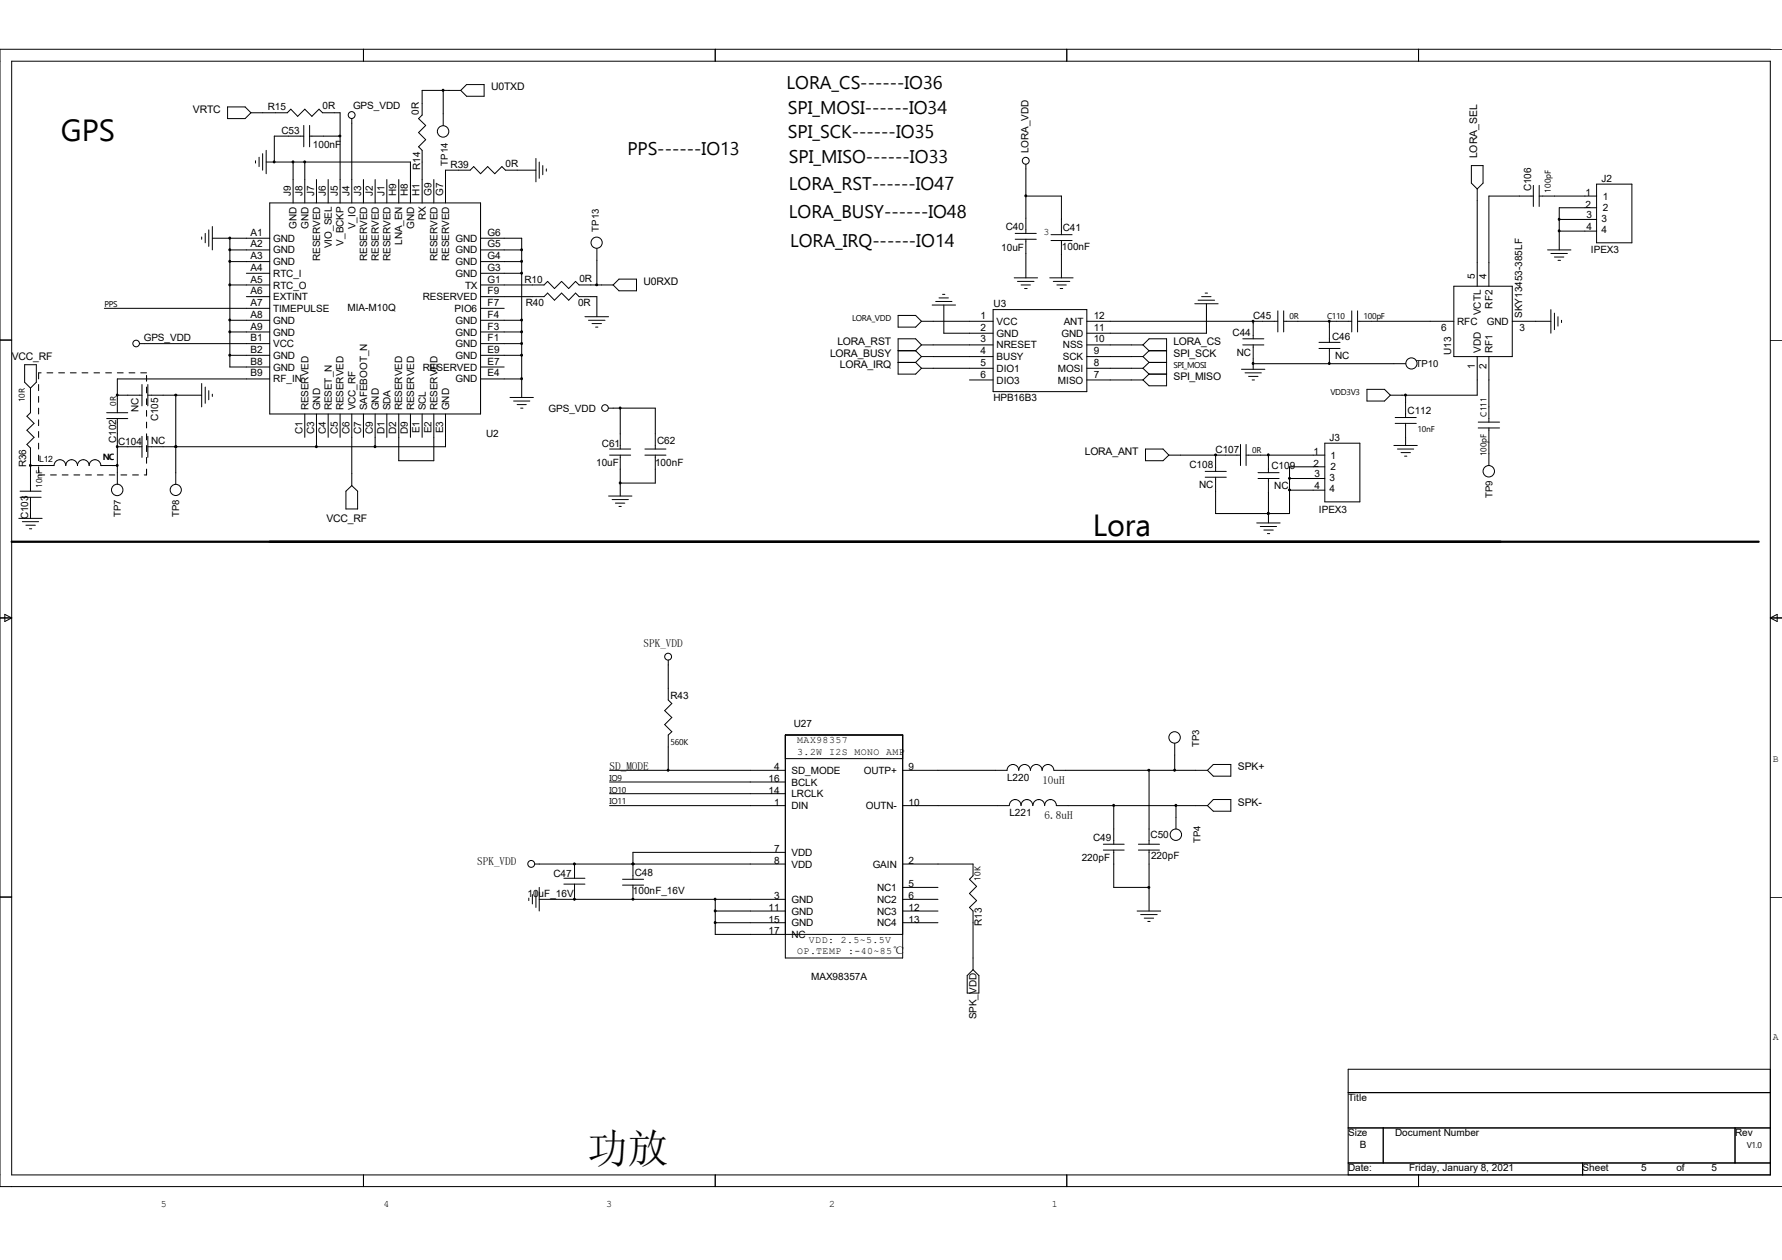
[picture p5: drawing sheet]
<svg xmlns="http://www.w3.org/2000/svg" width="297mm" height="210mm" viewBox="0 0 297 210" stroke-linecap="round" stroke-linejoin="round" font-family="sans-serif">
<g fill="none" stroke="#000" stroke-width=".17">
<path d="M1.9 10.2h293.2v185.6h-293.2zM37.9 17.8h3l.9 1-.9 1h-3zM41.8 18.8h6.1l.6-.6 1.1 1.2 1.2-1.2 1.2 1.2 1.2-1.2 .6 .6h2.9v15M58.6 19.8v14M60.6 8.2v2M73.9 15.1v5.8M76.8 15.1h-6.4v4.1l-.6 .6 1.2 1.1-1.2 1.2 1.2 1.2-1.2 1.2 .6 .6v8.7M76.8 15.1l1-1h2.9v1.9h-2.9zM119.2 8.2v2M177.8 8.2v2M236.4 8.2v2M297 8.2h-297v189.6h297"/>
<path d="M33.6 39.5v.4M34.2 38.9v1.6M34.8 38.3v2.8M35.4 39.7h9.6M35.4 37.8v3.9M38.3 39.7v21.5h6.7M42.6 26.8v.4M43.2 26.2v1.6M43.8 25.6v2.8M44.4 27h24v6.8M44.4 25.1v3.9M45 33.8h35.1v35.2h-35.1z"/>
<path d="M48.9 27v6.8M50.6 22.7h-4.9v4.3M50.6 20.9v3.6M50.8 27v6.8M51.6 22.7h5.1M51.6 20.9v3.6M52.7 29.9v3.9M54.7 29.9v3.9M60.6 29.9v3.9M62.5 29.9v3.9M64.5 29.9v3.9M66.5 29.9v3.9"/>
<path d="M72.3 29.9v3.9M80.1 39.7h6.9v26.6M89.3 28.4h-5.1l-.5-.6-1.2 1.2-1.2-1.2-1.2 1.2-1.1-1.2-.6 .6h-4.1v5.4M89.3 26.4v3.9M89.9 27v2.7M90.5 27.6v1.5M91.1 28.2v.3M169.2 38.9h3.5M169.2 39.9h3.5M171 27.4v11.5M171 39.9v6.4M171 32.7h5.9v6.4"/>
<path d="M175.2 39.1h3.5M245.2 27.6h2v2.9l-1 1-1-1zM246.2 31.5v16.2M255.6 32.7h-7.4v15M255.6 30.9v3.5M256.5 32.7h9.6M256.5 30.9v3.5M259.9 36.6h6.2M259.9 38.5h6.2M266.1 30.7h5.9v9.8h-5.9zM266.1 34.6h-6.2v7.1M0 56.7h1.9"/>
<path d="M17.4 51.4h27.6M23.3 57.3h21.7M38.3 41.7h6.7M38.3 43.6h6.7M38.3 47.5h6.7M38.3 53.4h6.7M38.3 55.3h6.7M38.3 59.2h6.7M41.1 45.6h3.9M41.1 49.4h3.9M80.1 41.7h6.9M80.1 43.6h6.9"/>
<path d="M80.1 45.6h6.9M80.1 47.5h10.6l.6-.6 1.1 1.2 1.2-1.2 1.2 1.2 1.1-1.2 .6 .6h5.7M80.1 49.4h10.6l.6-.5 1.1 1.1 1.2-1.1 1.2 1.1 1.1-1.1 .6 .5h3v3.4M80.1 51.4h3.9M80.1 53.4h6.9M80.1 55.3h6.9M80.1 57.3h6.9M80.1 59.2h6.9M97.5 52.8h3.9M98.1 53.4h2.7M98.7 53.9h1.5M99.3 54.5h.4"/>
<path d="M99.5 41.4v6.1M102.2 47.5l1-1h2.9v2h-2.9zM149.7 52.6h2.9l1 1-1 .9h-2.9zM149.7 58.5h2.9M152.6 58.5l1 .9M153.6 53.6h11.9M153.6 57.5l-1-1h-2.9v5.9h2.9l1-1M153.6 57.5h11.9M153.6 59.4h11.9M153.6 57.5l-1 1M153.6 59.4l-1 1M155.4 50.8h3.9"/>
<path d="M156 50.2h2.7M156.5 49.7h1.6M157.1 49.1h.4M157.3 50.8v4.7h8.2M165.5 51.6h15.6v13.7h-15.6zM169 46.3h3.9M169.6 46.9h2.7M170.2 47.5h1.5M170.8 48.1h.4M175 46.3h3.9M175.2 40.1h3.5M175.6 46.9h2.7"/>
<path d="M176.1 47.5h1.6M176.7 48.1h.4M176.9 40.1v6.2M181.1 53.6h31.9M181.1 57.5h9.4M181.1 59.4h9.4M190.5 57.5l1-1h2.9v7.8h-2.9l-1-1M190.5 57.5l1 1M190.5 59.4l1 1M191.5 58.5h2.9M191.5 58.5l-1 .9M199.1 50.6h3.9"/>
<path d="M199.7 50h2.7M200.3 49.4h1.5M200.9 48.9h.4M201.1 50.6v4.9h-20M207.1 56.5h3.6M207.1 57.5h3.6M208.9 53.6v2.9M208.9 57.5v4.1M213 51.8v3.5M214 53.6h11.3M214 51.8v3.5M219.8 57.1h3.6"/>
<path d="M219.8 58.1h3.6M221.6 53.6v3.5M221.6 58.1v2.5M225.3 51.8v3.5M226.3 53.6h16M226.3 51.8v3.5M242.3 47.7h9.8v11.7h-9.8zM246.2 59.4v6.5h-14.5M248.2 59.4v11M252.1 53.6h6.4M257.9 41.7h3.9M258.5 51.6v3.9"/>
<path d="M258.5 42.2h2.7M259.1 52.2v2.7M259.1 42.8h1.5M259.7 52.8v1.6M259.7 43.4h.4M260.3 53.4v.4M295.1 56.7h1.9M4.1 60.8h2v2.9l-1 1-1-1zM5.1 64.7v4.1l-.6 .6 1.2 1.2-1.2 1.1 1.2 1.2-1.2 1.2 .6 .6v7.2M5.1 77.6h3.9M6.4 64.1v1M6.4 66.1v1"/>
<path d="M6.4 68v1M6.4 70v1M6.4 71.9v1M6.4 73.9v.9M6.4 75.9v.9M6.4 77.8v1M6.4 79.2h1.1M6.9 62.1h-.5v1.1M7.8 62.1h1M8.4 79.2h1M9.8 62.1h1M10.4 79.2h.9"/>
<path d="M11.7 62.1h1M12.3 79.2h1M13.7 62.1h.9M14.3 79.2h.9M15.7 62.1h.9M16.2 79.2h1M17.6 62.1h1M17.8 69.8h3.5M17.8 68.8h3.5M18.2 79.2h.9M19.6 77.6h-2.8a.97 .97 0 0 0-1-1 .97 .97 0 0 0-.9 1 .97 .97 0 0 0-1-1 .97 .97 0 0 0-1 1 .97 .97 0 0 0-1-1 .97 .97 0 0 0-.9 1 .97 .97 0 0 0-1-1 .97 .97 0 0 0-1 1M19.6 62.1h.9"/>
<path d="M19.6 69.8v10.9M19.6 65.9h4.1M19.6 74.5h4.1M20.2 79.2h.9M21.5 62.1h1M22.1 79.2h1M23.5 62.1h.9M23.7 64.1v3.5M23.7 72.7v3.5M24.4 62.6v.9M24.4 64.5v1M24.4 66.5v.9"/>
<path d="M24.4 68.4v1M24.4 70.4v.9M24.4 72.3v1M24.4 74.3v1M24.4 76.2v1M24.4 78.2v1h-.4M24.6 65.9h9M24.6 64.1v3.5M24.6 72.7v3.5M29.3 74.5h.1M29.3 65.9v14.8M33.6 63.9v3.9"/>
<path d="M34.2 64.5v2.7M34.8 65.1v1.5M35.4 65.7v.4M45 63.2h-25.4v5.6M50.8 69v3.9M52.7 69v5.5M54.7 69v3.9M56.7 69v3.9M58.6 69v11.9M60.6 69v3.9M62.5 69v5.5M64.5 69v3.9"/>
<path d="M66.5 69v7.8h5.8v-7.8M68.4 69v3.9M70.4 69v3.9M74.3 69v5.5h-49.7M80.1 61.2h3.9M80.1 63.2h6.9M85 66.3h3.9M85.6 66.8h2.7M86.2 67.4h1.5M86.8 68h.4M101.4 68h7.8v6.8M101.6 74.8h3.5"/>
<path d="M101.6 75.9h3.5M103.4 68v6.8M103.4 75.9v6.8M107.5 74.8h3.5M107.5 75.9h3.5M109.2 75.9v4.6h-5.8M149.7 60.4h2.9M152.6 60.4l1 1M153.6 61.4h11.9M161.6 63.3h3.9M181.1 61.4h9.4M181.1 63.3h9.4"/>
<path d="M190.5 61.4l1 1M190.9 74.8h2.9l1 1.1-1 .9h-2.9zM191.5 60.4h2.9M191.5 62.4h2.9M191.5 60.4l-1 1M191.5 62.4l-1 .9M194.8 75.9h12M200.9 78.6h3.5M200.9 79.5h3.5M202.6 75.9v2.7M206.8 74.1v3.5M206.9 61.6h3.9"/>
<path d="M207.5 62.1h2.7M207.7 75.9h13.1M207.7 74.1v3.5M208.1 62.7h1.6M208.7 63.3h.4M208.9 60.6h25.4M209.7 79.8h3.5M209.7 78.8h3.5M211.4 75.9v2.9M211.4 79.8v7.4M214.9 79.8h5.9M220.8 73.9h5.9v9.8h-5.9z"/>
<path d="M220.8 77.8h-5.9v7.8h-12.3v-6.1M227.8 64.9h3l.9 1-.9 .9h-3zM232.3 74.3h3.9M232.5 69.6h3.6M232.5 70.6h3.6M232.9 74.8h2.7M233.5 75.4h1.6M234.1 76h.4M234.3 65.9v3.7M234.3 70.6v3.7M246.4 70.4h3.5M246.4 71.3h3.5"/>
<path d="M248.2 71.3v6.3M3.1 86.4h3.9M3.3 82.9h3.6M3.3 81.9h3.6M3.7 87h2.7M4.3 87.5h1.6M4.9 88.1h.4M5.1 82.9v3.5M57.7 81.9l.9-1 1 1v2.9h-1.9zM101.4 82.7h3.9M102 83.3h2.7M102.6 83.9h1.5"/>
<path d="M103.2 84.4h.3M209.5 87.2h3.9M210.1 87.8h2.7M210.7 88.3h1.5M211.2 88.9h.4M211.4 85.6h.1M214.9 81.7h5.9M0 103h1.9M.8 102.4l1.1 .6-1.1 .6zM111.4 110v6.7l.6 .6-1.2 1.1 1.2 1.2-1.2 1.2 1.2 1.2-.6 .5v5.9M295.1 103h1.9M295.1 103l1.1-.6v1.2z"/>
<path d="M101.6 134.3h29.3M101.6 128.4h29.3M101.6 132.3h29.3M101.6 130.3h29.3M130.9 122.5h19.6v37.2h-19.6zM130.9 126.4h19.6M150.5 134.3h17.7M169.2 133.3a.86 .86 0 0 0-1 .9M169.2 133.3a.98 .98 0 0 1 1 1M171.2 133.3a.98 .98 0 0 1 .9 1M171.2 133.3a.88 .88 0 0 0-1 .9M173.1 133.3a.98 .98 0 0 1 1 1"/>
<path d="M173.1 133.3a.86 .86 0 0 0-.9 .9M175.1 133.3a.86 .86 0 0 0-1 .9M175.1 133.3a.98 .98 0 0 1 1 1h25.2M175.6 128.4a.97 .97 0 0 0-.9-1 .97 .97 0 0 0-1 1 .97 .97 0 0 0-1-1 .97 .97 0 0 0-1 1 .97 .97 0 0 0-.9-1 .97 .97 0 0 0-1 1 .97 .97 0 0 0-1-1 .97 .97 0 0 0-.9 1h-17.4M175.7 128.4h25.6M185.6 134.3v6.4M191.5 128.4v12.3M195.8 128.4h.1M195.8 123.9v4.5M196 134.3v3.9M202.2 127.4h2.9v2h-2.9l-.9-1zM202.2 133.3h2.9v1.9h-2.9l-.9-.9z"/>
<path d="M0 149.5h1.9M88.1 149.7v.4M88.7 149.1v1.6M89.1 144h41.8M89.3 148.5v2.8M89.9 149.9h41M89.9 147.9v3.9M94 147.4h3.5M94 146.4h3.5M95.8 149.9h.1M95.8 144h.1M95.8 144v2.4"/>
<path d="M95.8 147.4v2.5M103.8 146.6h3.5M103.8 147.5h3.5M105.5 149.9h.1M105.5 144h.1M105.5 147.5v2.4M119.2 151.8h.1M119.2 153.8h.1M119.2 149.9v5.8h31.3M119.2 151.8h11.7M119.2 153.8h11.7M130.9 142.1h-25.4v4.5"/>
<path d="M150.5 144h11.7v2l-.6 .6 1.2 1.1-1.2 1.2 1.2 1.2-1.2 1.2 .6 .5v9.8M150.5 149.9h5.8M150.5 147.9h5.8M150.5 151.8h5.8M150.5 153.8h5.8M183.9 140.7h3.5M183.9 141.7h3.5M185.6 141.7v6.2h5.9M189.5 151.8h4M189.7 140.7h3.6M189.7 141.7h3.6M190.1 152.4h2.8"/>
<path d="M190.7 153h1.6M191.3 153.6h.4M191.5 141.7v10.1M295.1 149.5h1.9M162.2 161.6l1 1v2.9h-2v-2.9zM295.1 178.2h-70.4v17.6M60.6 195.8v2M119.2 195.8v2M177.8 195.8v2M224.7 182.1h70.4M224.7 188h70.4M224.7 193.8h70.4"/>
<path d="M230.5 188v5.8M236.4 195.8v2M263.8 193.8v2M289.2 188v5.8"/>
<circle cx="58.6" cy="19.2" r=".57"/>
<circle cx="73.9" cy="21.9" r=".95"/>
<circle cx="171" cy="26.8" r=".57"/>
<circle cx="22.7" cy="57.3" r=".55"/>
<circle cx="99.4" cy="40.4" r=".93"/>
<circle cx="100.8" cy="68" r=".55"/>
<circle cx="235.2" cy="60.6" r=".93"/>
<circle cx="248.1" cy="78.5" r=".95"/>
<circle cx="19.5" cy="81.7" r=".95"/>
<circle cx="29.3" cy="81.7" r=".93"/>
<circle cx="111.4" cy="109.5" r=".57"/>
<circle cx="195.8" cy="122.9" r=".95"/>
<circle cx="196" cy="139.1" r=".95"/>
<circle cx="88.5" cy="144" r=".57"/>
</g>
<path d="M1.9 90.3h291.2" fill="none" stroke="#000" stroke-width=".38"/>
<g fill="#000" stroke="#000" stroke-width=".17">
<path d="M56.5 22.6h.3v.2h-.3z" fill-rule="evenodd"/>
<path d="M99.3 47.4h.3v.2h-.3z" fill-rule="evenodd"/>
<path d="M29.2 74.3h.2v.2h-.2z" fill-rule="evenodd"/>
<path d="M29.2 74.3h.2v.2h-.2z" fill-rule="evenodd"/>
<path d="M29.2 65.7h.2v.3h-.2z" fill-rule="evenodd"/>
<path d="M202.5 75.7h.2v.2h-.2z" fill-rule="evenodd"/>
<path d="M214.8 79.6h.2v.2h-.2z" fill-rule="evenodd"/>
<path d="M214.8 81.6h.2v.2h-.2z" fill-rule="evenodd"/>
<path d="M191.4 128.3h.2v.2h-.2z" fill-rule="evenodd"/>
<path d="M105.4 149.8h.2v.2h-.2z" fill-rule="evenodd"/>
<path d="M105.4 143.9h.2v.2h-.2z" fill-rule="evenodd"/>
<path d="M105.4 143.9h.2v.2h-.2z" fill-rule="evenodd"/>
<path d="M191.4 147.8h.2v.2h-.2z" fill-rule="evenodd"/>
<circle cx="73.8" cy="15" r=".16"/>
<circle cx="38.3" cy="39.7" r=".16"/>
<circle cx="45.7" cy="27" r=".16"/>
<circle cx="48.8" cy="27" r=".16"/>
<circle cx="50.8" cy="27" r=".16"/>
<circle cx="171" cy="32.6" r=".16"/>
<circle cx="259.9" cy="36.5" r=".16"/>
<circle cx="259.9" cy="38.5" r=".16"/>
<circle cx="38.3" cy="47.5" r=".16"/>
<circle cx="38.3" cy="53.3" r=".16"/>
<circle cx="38.3" cy="41.6" r=".16"/>
<circle cx="38.3" cy="43.6" r=".16"/>
<circle cx="38.3" cy="55.3" r=".16"/>
<circle cx="38.3" cy="59.2" r=".16"/>
<circle cx="86.9" cy="57.2" r=".16"/>
<circle cx="86.9" cy="55.3" r=".16"/>
<circle cx="86.9" cy="59.2" r=".16"/>
<circle cx="86.9" cy="43.6" r=".16"/>
<circle cx="86.9" cy="45.5" r=".16"/>
<circle cx="86.9" cy="41.6" r=".16"/>
<circle cx="86.9" cy="53.3" r=".16"/>
<circle cx="208.8" cy="53.5" r=".16"/>
<circle cx="221.5" cy="53.5" r=".16"/>
<circle cx="5" cy="77.6" r=".16"/>
<circle cx="19.5" cy="65.8" r=".16"/>
<circle cx="19.5" cy="77.6" r=".16"/>
<circle cx="19.5" cy="74.4" r=".16"/>
<circle cx="52.7" cy="74.4" r=".16"/>
<circle cx="62.5" cy="74.4" r=".16"/>
<circle cx="86.9" cy="63.1" r=".16"/>
<circle cx="103.3" cy="68" r=".16"/>
<circle cx="208.8" cy="60.6" r=".16"/>
<circle cx="211.4" cy="75.8" r=".16"/>
<circle cx="221.5" cy="60.6" r=".16"/>
<circle cx="234.2" cy="65.8" r=".16"/>
<circle cx="103.3" cy="80.5" r=".16"/>
<circle cx="211.4" cy="85.6" r=".16"/>
<circle cx="111.3" cy="128.4" r=".16"/>
<circle cx="185.6" cy="134.2" r=".16"/>
<circle cx="195.8" cy="128.4" r=".16"/>
<circle cx="196" cy="134.2" r=".16"/>
<circle cx="95.7" cy="149.9" r=".16"/>
<circle cx="95.7" cy="144" r=".16"/>
<circle cx="119.2" cy="153.8" r=".16"/>
<circle cx="119.2" cy="149.9" r=".16"/>
<circle cx="119.2" cy="151.8" r=".16"/>
</g>
<text font-size="6.8" x="97.9" y="193.8">功放</text>
<g font-size="5.1">
<text x="10.2" y="23.5">GPS</text>
<text x="182.1" y="89.3">Lora</text>
</g>
<g font-size="3.1">
<text x="131.1" y="14.9">LORA_CS------IO36</text>
<text x="131.3" y="19">SPI_MOSI------IO34</text>
<text x="131.3" y="23.1">SPI_SCK------IO35</text>
<text x="104.6" y="25.8">PPS------IO13</text>
<text x="131.5" y="27.2">SPI_MISO------IO33</text>
<text x="131.5" y="31.7">LORA_RST------IO47</text>
<text x="131.5" y="36.4">LORA_BUSY------IO48</text>
<text x="131.7" y="41.2">LORA_IRQ------IO14</text>
</g>
<g font-size="1.9">
<text x="107.3" y="107.9">SPK_VDD</text>
<text x="101.6" y="128.4">SD_MODE</text>
<text x="173.7" y="130.6">10uH</text>
<text x="174.1" y="136.4">6.8uH</text>
<text x="79.5" y="144.2">SPK_VDD</text>
</g>
<g font-size="1.7">
<text x="81.9" y="15.1">U0TXD</text>
<text x="32.1" y="18.8">VRTC</text>
<text x="44.6" y="18.4">R15</text>
<text x="46.9" y="22.3">C53</text>
<text x="53.8" y="18.2">0R</text>
<text x="58.8" y="18.2">GPS_VDD</text>
<text x="69.8" y="19.1" transform="rotate(-90 69.8 19.1)">0R</text>
<text x="52.2" y="24.6">100nF</text>
<text x="70" y="28.3" transform="rotate(-90 70 28.3)">R14</text>
<text x="75.1" y="28">R39</text>
<text x="84.2" y="27.8">0R</text>
<text x="171.4" y="25.6" transform="rotate(-90 171.4 25.6)">LORA_VDD</text>
<text x="246.2" y="26.4" transform="rotate(-90 246.2 26.4)">LORA_SEL</text>
<text x="48.5" y="32.7" transform="rotate(-90 48.5 32.7)">J9</text>
<text x="50.4" y="32.7" transform="rotate(-90 50.4 32.7)">J8</text>
<text x="52.4" y="32.7" transform="rotate(-90 52.4 32.7)">J7</text>
<text x="54.3" y="32.7" transform="rotate(-90 54.3 32.7)">J6</text>
<text x="56.3" y="32.7" transform="rotate(-90 56.3 32.7)">J5</text>
<text x="58.3" y="32.7" transform="rotate(-90 58.3 32.7)">J4</text>
<text x="60.2" y="32.7" transform="rotate(-90 60.2 32.7)">J3</text>
<text x="62.1" y="32.7" transform="rotate(-90 62.1 32.7)">J2</text>
<text x="64.1" y="32.7" transform="rotate(-90 64.1 32.7)">J1</text>
<text x="66" y="32.7" transform="rotate(-90 66 32.7)">H9</text>
<text x="68" y="32.7" transform="rotate(-90 68 32.7)">H8</text>
<text x="69.9" y="32.7" transform="rotate(-90 69.9 32.7)">H1</text>
<text x="71.9" y="32.7" transform="rotate(-90 71.9 32.7)">G9</text>
<text x="73.9" y="32.7" transform="rotate(-90 73.9 32.7)">G7</text>
<text x="255.2" y="31.9" transform="rotate(-90 255.2 31.9)">C106</text>
<text x="264.2" y="32.7">1</text>
<text x="264.2" y="34.6">2</text>
<text x="266.9" y="30.3">J2</text>
<text x="267.1" y="33.3">1</text>
<text x="267.1" y="35.2">2</text>
<text x="41.7" y="39.3">A1</text>
<text x="41.7" y="41.2">A2</text>
<text x="45.6" y="40.3">GND</text>
<text x="49.4" y="38.1" transform="rotate(-90 49.4 38.1)">GND</text>
<text x="51.4" y="38.1" transform="rotate(-90 51.4 38.1)">GND</text>
<text x="55.3" y="41.4" transform="rotate(-90 55.3 41.4)">VIO_SEL</text>
<text x="57.3" y="40.9" transform="rotate(-90 57.3 40.9)">V_BCKP</text>
<text x="59.2" y="38.2" transform="rotate(-90 59.2 38.2)">V_IO</text>
<text x="67.1" y="40.9" transform="rotate(-90 67.1 40.9)">LNA_EN</text>
<text x="69" y="38.1" transform="rotate(-90 69 38.1)">GND</text>
<text x="71" y="36.7" transform="rotate(-90 71 36.7)">RX</text>
<text x="75.9" y="40.3">GND</text>
<text x="81.3" y="41.2">G5</text>
<text x="81.3" y="39.3">G6</text>
<text x="166.9" y="41.9">10uF</text>
<text x="167.6" y="38.4">C40</text>
<text x="177" y="41.7">100nF</text>
<text x="177.1" y="38.5">C41</text>
<text x="264.4" y="36.4">3</text>
<text x="264.4" y="38.3">4</text>
<text x="266.9" y="37">3</text>
<text x="266.9" y="38.9">4</text>
<text x="41.7" y="43.2">A3</text>
<text x="41.7" y="45.2">A4</text>
<text x="41.7" y="47.1">A5</text>
<text x="45.6" y="42.2">GND</text>
<text x="45.6" y="44.2">GND</text>
<text x="45.6" y="46.1">RTC_I</text>
<text x="53.3" y="43.5" transform="rotate(-90 53.3 43.5)">RESERVED</text>
<text x="61.2" y="43.5" transform="rotate(-90 61.2 43.5)">RESERVED</text>
<text x="63.1" y="43.5" transform="rotate(-90 63.1 43.5)">RESERVED</text>
<text x="65.1" y="43.5" transform="rotate(-90 65.1 43.5)">RESERVED</text>
<text x="72.9" y="43.5" transform="rotate(-90 72.9 43.5)">RESERVED</text>
<text x="74.8" y="43.5" transform="rotate(-90 74.8 43.5)">RESERVED</text>
<text x="75.9" y="46.1">GND</text>
<text x="75.9" y="44.2">GND</text>
<text x="75.9" y="42.2">GND</text>
<text x="81.3" y="47.1">G1</text>
<text x="81.3" y="45.2">G3</text>
<text x="81.3" y="43.2">G4</text>
<text x="87.4" y="47.1">R10</text>
<text x="96.6" y="46.9">0R</text>
<text x="107.3" y="47.5">U0RXD</text>
<text x="245.8" y="46.5" transform="rotate(-90 245.8 46.5)">5</text>
<text x="247.8" y="46.5" transform="rotate(-90 247.8 46.5)">4</text>
<text x="265.2" y="42.2">IPEX3</text>
<text x="41.7" y="49.1">A6</text>
<text x="41.7" y="51">A7</text>
<text x="41.7" y="53">A8</text>
<text x="45.6" y="48.1">RTC_O</text>
<text x="45.6" y="50">EXTINT</text>
<text x="45.6" y="52">TIMEPULSE</text>
<text x="45.6" y="54">GND</text>
<text x="57.9" y="51.8">MIA-M10Q</text>
<text x="70.5" y="50">RESERVED</text>
<text x="75.8" y="52">PIO6</text>
<text x="75.9" y="54">GND</text>
<text x="77.5" y="48.1">TX</text>
<text x="81.3" y="53">F4</text>
<text x="81.3" y="51">F7</text>
<text x="81.3" y="49.1">F9</text>
<text x="87.6" y="51.1">R40</text>
<text x="96.3" y="51.1">0R</text>
<text x="163.4" y="53.2">1</text>
<text x="165.6" y="51.2">U3</text>
<text x="182.3" y="53.2">12</text>
<text x="208.9" y="53.2">C45</text>
<text x="246.8" y="52.5" transform="rotate(-90 246.8 52.5)">VCTL</text>
<text x="248.8" y="51.4" transform="rotate(-90 248.8 51.4)">RF2</text>
<text x="253.7" y="53" transform="rotate(-90 253.7 53)">SKY13453-385LF</text>
<text x="24" y="56.9">GPS_VDD</text>
<text x="41.7" y="54.9">A9</text>
<text x="41.7" y="56.9">B1</text>
<text x="41.7" y="58.8">B2</text>
<text x="45.6" y="55.9">GND</text>
<text x="45.6" y="57.9">VCC</text>
<text x="45.6" y="59.8">GND</text>
<text x="75.9" y="59.8">GND</text>
<text x="75.9" y="57.9">GND</text>
<text x="75.9" y="55.9">GND</text>
<text x="81.3" y="58.8">E9</text>
<text x="81.3" y="56.9">F1</text>
<text x="81.3" y="54.9">F3</text>
<text x="138.3" y="59.4">LORA_BUSY</text>
<text x="139.6" y="57.5">LORA_RST</text>
<text x="163.4" y="55.1">2</text>
<text x="163.4" y="57.1">3</text>
<text x="163.4" y="59">4</text>
<text x="166.1" y="54.1">VCC</text>
<text x="166.1" y="56.1">GND</text>
<text x="166.1" y="58.1">NRESET</text>
<text x="176.9" y="56.1">GND</text>
<text x="177.2" y="58.1">NSS</text>
<text x="177.3" y="54.1">ANT</text>
<text x="182.3" y="59">9</text>
<text x="182.3" y="57.1">10</text>
<text x="182.3" y="55.1">11</text>
<text x="195.6" y="57.5">LORA_CS</text>
<text x="195.6" y="59.4">SPI_SCK</text>
<text x="205.4" y="55.9">C44</text>
<text x="206.1" y="59.3">NC</text>
<text x="222" y="56.7">C46</text>
<text x="222.5" y="59.8">NC</text>
<text x="240.2" y="55.1">6</text>
<text x="241.9" y="59.2" transform="rotate(-90 241.9 59.2)">U13</text>
<text x="242.9" y="54.1">RFC</text>
<text x="246.8" y="58.8" transform="rotate(-90 246.8 58.8)">VDD</text>
<text x="247.8" y="54.1">GND</text>
<text x="248.8" y="58.8" transform="rotate(-90 248.8 58.8)">RF1</text>
<text x="253.2" y="55.1">3</text>
<text x="1.9" y="60">VCC_RF</text>
<text x="41.7" y="60.8">B8</text>
<text x="41.7" y="62.7">B9</text>
<text x="45.6" y="61.8">GND</text>
<text x="45.6" y="63.8">RF_IN</text>
<text x="70.5" y="61.8">RESERVED</text>
<text x="75.9" y="63.8">GND</text>
<text x="81.3" y="62.7">E4</text>
<text x="81.3" y="60.8">E7</text>
<text x="140" y="61.4">LORA_IRQ</text>
<text x="163.4" y="61">5</text>
<text x="163.4" y="62.9">6</text>
<text x="166.1" y="60">BUSY</text>
<text x="166.1" y="62">DIO1</text>
<text x="166.1" y="63.9">DIO3</text>
<text x="176.3" y="63.9">MISO</text>
<text x="176.3" y="62">MOSI</text>
<text x="177.2" y="60">SCK</text>
<text x="182.3" y="62.9">7</text>
<text x="182.3" y="61">8</text>
<text x="195.6" y="63.3">SPI_MISO</text>
<text x="245.8" y="61.6" transform="rotate(-90 245.8 61.6)">1</text>
<text x="247.8" y="61.6" transform="rotate(-90 247.8 61.6)">2</text>
<text x="23.1" y="68.6" transform="rotate(-90 23.1 68.6)">NC</text>
<text x="26.4" y="70.2" transform="rotate(-90 26.4 70.2)">C105</text>
<text x="51.4" y="68.4" transform="rotate(-90 51.4 68.4)">RESERVED</text>
<text x="53.3" y="68.4" transform="rotate(-90 53.3 68.4)">GND</text>
<text x="55.3" y="68.4" transform="rotate(-90 55.3 68.4)">RESET_N</text>
<text x="57.3" y="68.4" transform="rotate(-90 57.3 68.4)">RESERVED</text>
<text x="59.2" y="68.4" transform="rotate(-90 59.2 68.4)">VCC_RF</text>
<text x="61.2" y="68.4" transform="rotate(-90 61.2 68.4)">SAFEBOOT_N</text>
<text x="63.1" y="68.4" transform="rotate(-90 63.1 68.4)">GND</text>
<text x="65.1" y="68.4" transform="rotate(-90 65.1 68.4)">SDA</text>
<text x="67.1" y="68.4" transform="rotate(-90 67.1 68.4)">RESERVED</text>
<text x="69" y="68.4" transform="rotate(-90 69 68.4)">RESERVED</text>
<text x="71" y="68.4" transform="rotate(-90 71 68.4)">SCL</text>
<text x="72.9" y="68.4" transform="rotate(-90 72.9 68.4)">RESERVED</text>
<text x="74.8" y="68.4" transform="rotate(-90 74.8 68.4)">GND</text>
<text x="91.4" y="68.6">GPS_VDD</text>
<text x="165.6" y="66.9">HPB16B3</text>
<text x="234.6" y="69">C112</text>
<text x="4.4" y="77.9" transform="rotate(-90 4.4 77.9)">R36</text>
<text x="19.3" y="73.9" transform="rotate(-90 19.3 73.9)">C102</text>
<text x="19.7" y="74.3">C104</text>
<text x="25.2" y="74.1">NC</text>
<text x="50.4" y="72.3" transform="rotate(-90 50.4 72.3)">C1</text>
<text x="52.4" y="72.3" transform="rotate(-90 52.4 72.3)">C3</text>
<text x="54.3" y="72.3" transform="rotate(-90 54.3 72.3)">C4</text>
<text x="56.3" y="72.3" transform="rotate(-90 56.3 72.3)">C5</text>
<text x="58.3" y="72.3" transform="rotate(-90 58.3 72.3)">C6</text>
<text x="60.2" y="72.3" transform="rotate(-90 60.2 72.3)">C7</text>
<text x="62.1" y="72.3" transform="rotate(-90 62.1 72.3)">C9</text>
<text x="64.1" y="72.3" transform="rotate(-90 64.1 72.3)">D1</text>
<text x="66" y="72.3" transform="rotate(-90 66 72.3)">D2</text>
<text x="68" y="72.3" transform="rotate(-90 68 72.3)">D9</text>
<text x="69.9" y="72.2" transform="rotate(-90 69.9 72.2)">E1</text>
<text x="71.9" y="72.2" transform="rotate(-90 71.9 72.2)">E2</text>
<text x="73.9" y="72.2" transform="rotate(-90 73.9 72.2)">E3</text>
<text x="81" y="72.9">U2</text>
<text x="99.4" y="77.6">10uF</text>
<text x="100.3" y="74.5">C61</text>
<text x="109.2" y="77.6">100nF</text>
<text x="109.5" y="74.1">C62</text>
<text x="180.8" y="75.9">LORA_ANT</text>
<text x="198.2" y="78">C108</text>
<text x="202.6" y="75.4">C107</text>
<text x="218.9" y="75.9">1</text>
<text x="218.9" y="77.8">2</text>
<text x="221.6" y="73.5">J3</text>
<text x="221.8" y="76.5">1</text>
<text x="199.9" y="81.3">NC</text>
<text x="211.9" y="78.2">C109</text>
<text x="212.4" y="81.5">NC</text>
<text x="219.1" y="79.5">3</text>
<text x="219.1" y="81.5">4</text>
<text x="221.6" y="80.1">3</text>
<text x="221.6" y="82.1">4</text>
<text x="221.8" y="78.4">2</text>
<text x="4.7" y="86.6" transform="rotate(-90 4.7 86.6)">C103</text>
<text x="54.4" y="87">VCC_RF</text>
<text x="219.8" y="85.4">IPEX3</text>
<text x="111.8" y="116.5">R43</text>
<text x="132.3" y="121.2">U27</text>
<text x="128.1" y="130.3">16</text>
<text x="129" y="128.4">4</text>
<text x="131.9" y="129">SD_MODE</text>
<text x="131.9" y="130.9">BCLK</text>
<text x="144" y="129">OUTP+</text>
<text x="151.4" y="128.4">9</text>
<text x="167.9" y="130.2">L220</text>
<text x="206.3" y="128.4">SPK+</text>
<text x="128.1" y="132.3">14</text>
<text x="129" y="134.3">1</text>
<text x="131.9" y="134.9">DIN</text>
<text x="131.9" y="132.9">LRCLK</text>
<text x="144.3" y="134.9">OUTN-</text>
<text x="151.4" y="134.3">10</text>
<text x="168.2" y="136">L221</text>
<text x="206.3" y="134.3">SPK-</text>
<text x="129" y="142.1">7</text>
<text x="131.9" y="142.7">VDD</text>
<text x="180.3" y="143.5">220pF</text>
<text x="182.2" y="140.1">C49</text>
<text x="191.8" y="139.7">C50</text>
<text x="191.9" y="143.3">220pF</text>
<text x="87.9" y="149.5">10uF_16V</text>
<text x="92.2" y="146.2">C47</text>
<text x="105.5" y="148.9">100nF_16V</text>
<text x="105.8" y="146">C48</text>
<text x="129" y="149.9">3</text>
<text x="129" y="144">8</text>
<text x="131.9" y="144.6">VDD</text>
<text x="145.5" y="144.6">GAIN</text>
<text x="146.2" y="148.5">NC1</text>
<text x="151.4" y="144">2</text>
<text x="151.4" y="147.9">5</text>
<text x="151.4" y="149.9">6</text>
<text x="128.1" y="151.8">11</text>
<text x="128.1" y="153.8">15</text>
<text x="128.1" y="155.7">17</text>
<text x="131.9" y="150.5">GND</text>
<text x="131.9" y="152.4">GND</text>
<text x="131.9" y="154.4">GND</text>
<text x="146.2" y="150.5">NC2</text>
<text x="146.2" y="152.4">NC3</text>
<text x="146.2" y="154.4">NC4</text>
<text x="151.4" y="151.8">12</text>
<text x="151.4" y="153.8">13</text>
<text x="163.6" y="154.3" transform="rotate(-90 163.6 154.3)">R13</text>
<text x="131.9" y="156.3">NC</text>
<text x="135.2" y="163.4">MAX98357A</text>
<text x="162.8" y="169.9" transform="rotate(-90 162.8 169.9)">SPK_VDD</text>
<text x="224.7" y="183.5">Title</text>
<text x="224.7" y="189.4">Size</text>
<text x="226.7" y="191.3">B</text>
<text x="232.5" y="189.4">Document Number</text>
<text x="289.2" y="189.4">Rev</text>
<text x="224.7" y="195.2">Date:</text>
<text x="234.9" y="195.2">Friday, January 8, 2021</text>
<text x="263.8" y="195.2">Sheet</text>
<text x="273.6" y="195.2">5</text>
<text x="279.4" y="195.2">of</text>
<text x="285.3" y="195.2">5</text>
</g>
<g font-size="1.6">
<text x="74.6" y="27.6" transform="rotate(-90 74.6 27.6)">TP14</text>
<text x="99.8" y="38.6" transform="rotate(-90 99.8 38.6)">TP13</text>
<text x="173.9" y="39.2">3</text>
<text x="236" y="61.2">TP10</text>
<text x="248.8" y="83.1" transform="rotate(-90 248.8 83.1)">TP9</text>
<text x="20.2" y="86.2" transform="rotate(-90 20.2 86.2)">TP7</text>
<text x="29.9" y="86.2" transform="rotate(-90 29.9 86.2)">TP8</text>
<text x="132.9" y="125.9">3.2W I2S MONO AMP</text>
<text x="132.9" y="123.9">MAX98357</text>
<text x="199.9" y="124.5" transform="rotate(-90 199.9 124.5)">TP3</text>
<text x="295.5" y="127">B</text>
<text x="200.1" y="140.5" transform="rotate(-90 200.1 140.5)">TP4</text>
<text x="132.9" y="159.1">OP.TEMP :-40~85℃</text>
<text x="134.8" y="157.1">VDD: 2.5~5.5V</text>
<text x="295.5" y="173.3">A</text>
<text x="26.8" y="201.2">5</text>
<text x="63.9" y="201.2">4</text>
<text x="101" y="201.2">3</text>
<text x="138.2" y="201.2">2</text>
<text x="175.3" y="201.2">1</text>
</g>
<text font-size="1.5" x="17.1" y="76.6">NC</text>
<g font-size="1.4">
<text x="258.5" y="32.1" transform="rotate(-90 258.5 32.1)">100pF</text>
<text x="17.4" y="51.2">PPS</text>
<text x="142" y="53.6">LORA_VDD</text>
<text x="214.9" y="53.2">0R</text>
<text x="221.2" y="53.2">C110</text>
<text x="227.2" y="53.2">100pF</text>
<text x="195.6" y="61.4">SPI_MOSI</text>
<text x="221.7" y="65.9">VDD3V3</text>
<text x="4.1" y="67.1" transform="rotate(-90 4.1 67.1)">10R</text>
<text x="19.3" y="67.6" transform="rotate(-90 19.3 67.6)">0R</text>
<text x="236.3" y="71.9">10nF</text>
<text x="247.8" y="69.4" transform="rotate(-90 247.8 69.4)">C111</text>
<text x="6.5" y="77">L12</text>
<text x="208.7" y="75.4">0R</text>
<text x="247.8" y="76.1" transform="rotate(-90 247.8 76.1)">100pF</text>
<text x="7" y="81.3" transform="rotate(-90 7 81.3)">10nF</text>
<text x="111.8" y="124.1">560K</text>
<text x="101.6" y="130.1">IO9</text>
<text x="101.6" y="132.1">IO10</text>
<text x="101.6" y="134.1">IO11</text>
<text x="163.4" y="146.8" transform="rotate(-90 163.4 146.8)">10K</text>
<text x="291.1" y="191.3">V1.0</text>
</g>
</svg>
